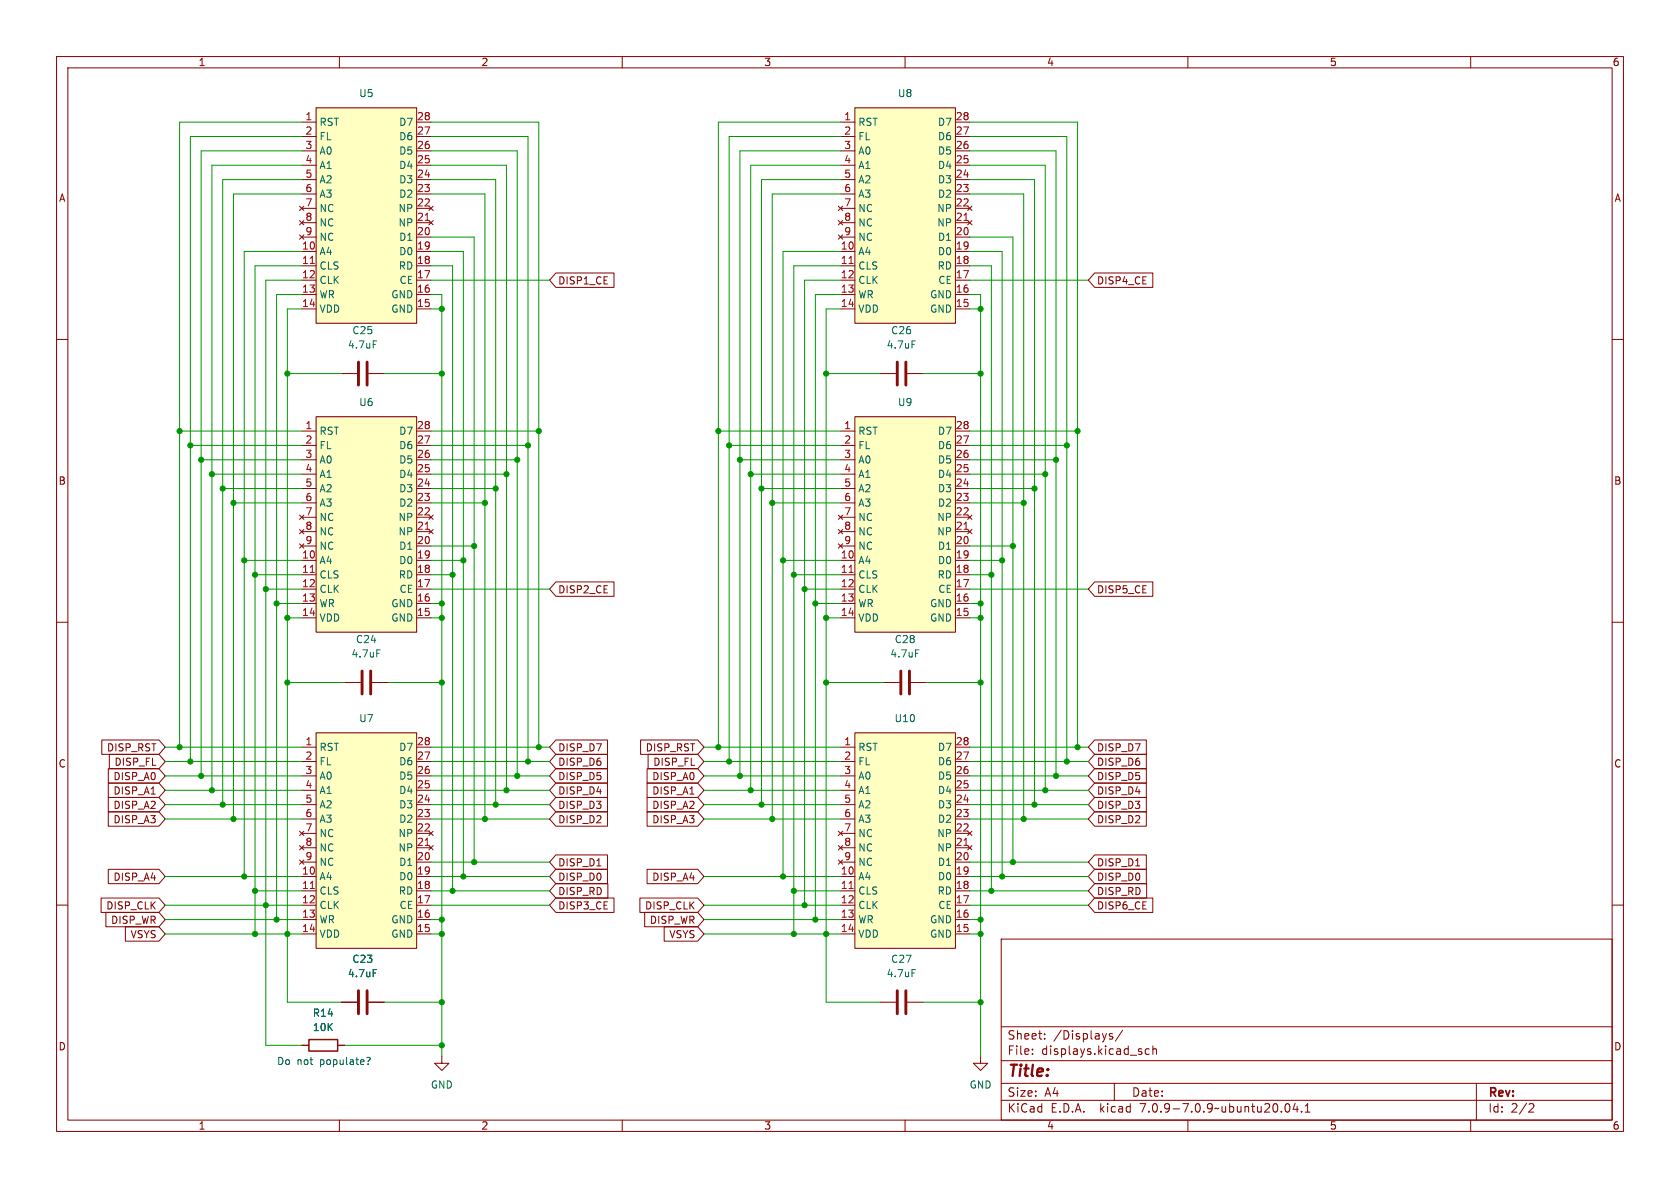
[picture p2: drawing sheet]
<svg xmlns="http://www.w3.org/2000/svg" width="297mm" height="210mm" viewBox="0 0 297 210" stroke-linecap="round" stroke-linejoin="round" font-family="sans-serif">
<g fill="none" stroke="#840000" stroke-width=".18">
<path d="M10 10h277v190h-277zM12 12h273v186h-273zM55.9 19.1h17.8v38.1h-17.8zM60 10v2M110 10v2M151.1 19.1h17.8v38.1h-17.8zM160 10v2M210 10v2M260 10v2M53 36.4l.7 .8M53 39l.7 .8M53.3 21.6h2.6"/>
<path d="M53.3 24.1h2.6M53.3 39.4h2.6M53.3 36.8h2.6M53.3 34.3h2.6M53.3 31.8h2.6M53.3 29.2h2.6M53.3 26.7h2.6M53.7 36.4l-.7 .8M53.7 39l-.7 .8M73.7 21.6h2.5M73.7 24.1h2.5M73.7 39.4h2.5"/>
<path d="M73.7 36.8h2.5M73.7 34.3h2.5M73.7 31.8h2.5M73.7 29.2h2.5M73.7 26.7h2.5M75.8 39l.8 .8M75.8 36.4l.8 .8M76.6 39l-.8 .8M76.6 36.4l-.8 .8M148.2 36.4l.8 .8M148.2 39l.8 .8M148.6 21.6h2.5"/>
<path d="M148.6 24.1h2.5M148.6 39.4h2.5M148.6 36.8h2.5M148.6 34.3h2.5M148.6 31.8h2.5M148.6 29.2h2.5M148.6 26.7h2.5M149 36.4l-.8 .8M149 39l-.8 .8M168.9 21.6h2.5M168.9 24.1h2.5M168.9 39.4h2.5"/>
<path d="M168.9 36.8h2.5M168.9 34.3h2.5M168.9 31.8h2.5M168.9 29.2h2.5M168.9 26.7h2.5M171.1 39l.7 .8M171.1 36.4l.7 .8M171.8 39l-.7 .8M171.8 36.4l-.7 .8M10 60h2M53 41.5l.7 .8M53.3 44.5h2.6"/>
<path d="M53.3 47h2.6M53.3 49.5h2.6M53.3 52.1h2.6M53.3 54.6h2.6M53.3 41.9h2.6M53.7 41.5l-.7 .8M73.7 44.5h2.5M73.7 47h2.5M73.7 49.5h2.5M73.7 52.1h2.5M73.7 54.6h2.5M73.7 41.9h2.5"/>
<path d="M98.3 48.3h10.3v2.5h-10.3l-1.1-1.3zM148.2 41.5l.8 .8M148.6 44.5h2.5M148.6 47h2.5M148.6 49.5h2.5M148.6 52.1h2.5M148.6 54.6h2.5M148.6 41.9h2.5M149 41.5l-.8 .8M168.9 44.5h2.5M168.9 47h2.5M168.9 49.5h2.5"/>
<path d="M168.9 52.1h2.5M168.9 54.6h2.5M168.9 41.9h2.5M193.5 48.3h10.3v2.5h-10.3l-1.1-1.3zM285 60h2M53.3 76.2h2.6M53.3 78.7h2.6M55.9 73.7h17.8v38.1h-17.8zM60.3 66h2.8M65.2 66h2.7M73.7 76.2h2.5M73.7 78.7h2.5"/>
<path d="M148.6 76.2h2.5M148.6 78.7h2.5M151.1 73.7h17.8v38.1h-17.8zM155.6 66h2.8M160.4 66h2.8M168.9 76.2h2.5M168.9 78.7h2.5M53 91.1l.7 .7M53 93.6l.7 .8M53 96.1l.7 .8M53.3 99.1h2.6M53.3 96.5h2.6"/>
<path d="M53.3 94h2.6M53.3 91.4h2.6M53.3 88.9h2.6M53.3 86.4h2.6M53.3 83.8h2.6M53.3 81.3h2.6M53.7 91.1l-.7 .7M53.7 93.6l-.7 .8M53.7 96.1l-.7 .8M73.7 99.1h2.5M73.7 96.5h2.5M73.7 94h2.5"/>
<path d="M73.7 91.4h2.5M73.7 88.9h2.5M73.7 86.4h2.5M73.7 83.8h2.5M73.7 81.3h2.5M75.8 93.6l.8 .8M75.8 91.1l.8 .7M76.6 93.6l-.8 .8M76.6 91.1l-.8 .7M148.2 91.1l.8 .7M148.2 93.6l.8 .8M148.2 96.1l.8 .8"/>
<path d="M148.6 99.1h2.5M148.6 96.5h2.5M148.6 94h2.5M148.6 91.4h2.5M148.6 88.9h2.5M148.6 86.4h2.5M148.6 83.8h2.5M148.6 81.3h2.5M149 91.1l-.8 .7M149 93.6l-.8 .8M149 96.1l-.8 .8M168.9 99.1h2.5"/>
<path d="M168.9 96.5h2.5M168.9 94h2.5M168.9 91.4h2.5M168.9 88.9h2.5M168.9 86.4h2.5M168.9 83.8h2.5M168.9 81.3h2.5M171.1 93.6l.7 .8M171.1 91.1l.7 .7M171.8 93.6l-.7 .8M171.8 91.1l-.7 .7M10 110h2"/>
<path d="M53.3 101.6h2.6M53.3 104.1h2.6M53.3 106.7h2.6M53.3 109.2h2.6M73.7 101.6h2.5M73.7 104.1h2.5M73.7 106.7h2.5M73.7 109.2h2.5M98.3 102.9h10.3v2.5h-10.3l-1.1-1.3zM148.6 101.6h2.5M148.6 104.1h2.5M148.6 106.7h2.5"/>
<path d="M148.6 109.2h2.5M168.9 101.6h2.5M168.9 104.1h2.5M168.9 106.7h2.5M168.9 109.2h2.5M193.5 102.9h10.3v2.5h-10.3l-1.1-1.3zM285 110h2M18 130.8h10.1l1.1 1.3-1.1 1.3h-10.1zM19.1 135.9h9l1.1 1.3-1.1 1.2h-9zM19.1 138.4h9l1.1 1.3-1.1 1.3h-9zM19.3 133.3h8.8l1.1 1.3-1.1 1.3h-8.8zM53.3 132.1h2.6"/>
<path d="M53.3 134.6h2.6M53.3 139.7h2.6M53.3 137.2h2.6M55.9 129.5h17.8v38.1h-17.8zM61 120.7h2.8M65.8 120.7h2.8M73.7 132.1h2.5M73.7 134.6h2.5M73.7 139.7h2.5M73.7 137.2h2.5M98.3 133.3h9.1v2.6h-9.1l-1.1-1.3zM98.3 138.4h9.1v2.6h-9.1l-1.1-1.3z"/>
<path d="M98.3 135.9h9.1v2.5h-9.1l-1.1-1.2zM98.3 130.8h9.1v2.6h-9.1l-1.1-1.3zM113.2 130.8h10.1l1.2 1.3-1.2 1.3h-10.1zM114.4 138.4h8.9l1.2 1.3-1.2 1.3h-8.9zM114.4 135.9h8.9l1.2 1.3-1.2 1.2h-8.9zM114.6 133.3h8.7l1.2 1.3-1.2 1.3h-8.7zM148.6 132.1h2.5M148.6 134.6h2.5M148.6 139.7h2.5M148.6 137.2h2.5M151.1 129.5h17.8v38.1h-17.8zM156.2 120.7h2.8"/>
<path d="M161 120.7h2.8M168.9 132.1h2.5M168.9 134.6h2.5M168.9 139.7h2.5M168.9 137.2h2.5M193.5 133.3h9.2v2.6h-9.2l-1.1-1.3zM193.5 130.8h9.2v2.6h-9.2l-1.1-1.3zM193.5 138.4h9.2v2.6h-9.2l-1.1-1.3zM193.5 135.9h9.2v2.5h-9.2l-1.1-1.2zM10 160h2M17.9 158.7h10.2l1.1 1.3-1.1 1.3h-10.2zM19.1 143.5h9l1.1 1.3-1.1 1.3h-9z"/>
<path d="M19.1 153.7h9l1.1 1.2-1.1 1.3h-9zM19.1 141h9l1.1 1.2-1.1 1.3h-9zM53 146.9l.7 .8M53 149.5l.7 .7M53 152l.7 .8M53.3 154.9h2.6M53.3 157.5h2.6M53.3 152.4h2.6M53.3 149.9h2.6M53.3 147.3h2.6M53.3 144.8h2.6M53.3 142.2h2.6"/>
<path d="M53.7 146.9l-.7 .8M53.7 149.5l-.7 .7M53.7 152l-.7 .8M73.7 154.9h2.5M73.7 157.5h2.5M73.7 152.4h2.5M73.7 149.9h2.5M73.7 147.3h2.5M73.7 144.8h2.5M73.7 142.2h2.5M75.8 149.5l.8 .7M75.8 146.9l.8 .8"/>
<path d="M76.6 149.5l-.8 .7M76.6 146.9l-.8 .8M98.3 153.7h9.1v2.5h-9.1l-1.1-1.3zM98.3 151.1h9.1v2.6h-9.1l-1.1-1.3zM98.3 158.7h10.3v2.6h-10.3l-1.1-1.3zM98.3 156.2h9.2v2.6h-9.2l-1.1-1.3zM98.3 141h9.1v2.5h-9.1l-1.1-1.3zM98.3 143.5h9.1v2.6h-9.1l-1.1-1.3zM105.5 153.1h.7M113.1 158.7h10.2l1.2 1.3-1.2 1.3h-10.2zM114.4 153.7h8.9l1.2 1.2-1.2 1.3h-8.9zM114.4 143.5h8.9l1.2 1.3-1.2 1.3h-8.9z"/>
<path d="M114.4 141h8.9l1.2 1.2-1.2 1.3h-8.9zM148.2 146.9l.8 .8M148.2 149.5l.8 .7M148.2 152l.8 .8M148.6 154.9h2.5M148.6 157.5h2.5M148.6 152.4h2.5M148.6 149.9h2.5M148.6 147.3h2.5M148.6 144.8h2.5M148.6 142.2h2.5M149 146.9l-.8 .8"/>
<path d="M149 149.5l-.8 .7M149 152l-.8 .8M168.9 154.9h2.5M168.9 157.5h2.5M168.9 152.4h2.5M168.9 149.9h2.5M168.9 147.3h2.5M168.9 144.8h2.5M168.9 142.2h2.5M171.1 149.5l.7 .7M171.1 146.9l.7 .8M171.8 149.5l-.7 .7"/>
<path d="M171.8 146.9l-.7 .8M193.5 158.7h10.3v2.6h-10.3l-1.1-1.3zM193.5 151.1h9.2v2.6h-9.2l-1.1-1.3zM193.5 153.7h9.2v2.5h-9.2l-1.1-1.3zM193.5 156.2h9.2v2.6h-9.2l-1.1-1.3zM193.5 141h9.2v2.5h-9.2l-1.1-1.3zM193.5 143.5h9.2v2.6h-9.2l-1.1-1.3zM200.8 153.1h.7M285 160h2M18.7 161.3h9.4l1.1 1.3-1.1 1.2h-9.4zM22.2 163.8h5.9l1.1 1.3-1.1 1.3h-5.9zM53.3 160h2.6"/>
<path d="M53.3 162.6h2.6M53.3 165.1h2.6M60.3 177.2h2.8M65.2 177.2h2.7M73.7 160h2.5M73.7 162.6h2.5M73.7 165.1h2.5M114 161.3h9.3l1.2 1.3-1.2 1.2h-9.3zM117.4 163.8h5.9l1.2 1.3-1.2 1.3h-5.9zM148.6 160h2.5M148.6 162.6h2.5M148.6 165.1h2.5"/>
<path d="M155.6 177.2h2.8M160.4 177.2h2.8M168.9 160h2.5M168.9 162.6h2.5M168.9 165.1h2.5M177 166h108v32h-108zM53.3 184.8h1.3M59.7 184.8h1.3M60 198v2M78.1 186.7v1.3h1.3l-1.3 1.2-1.3-1.2h1.3M110 198v2M160 198v2"/>
<path d="M173.4 186.7v1.3h1.2l-1.2 1.2-1.3-1.2h1.3M177 194.5h108M177 191.5h108M177 187.5h108M177 181.5h108M182.5 186.3v.1M182.5 185.5v.1M184.7 183.6v.1M184.7 182.8v.1M196.7 182.8l-.4-.1-.2 .2 .1 .2 .5 .2v.3h-.6M197 191.5v3M198.5 182.1l-1.3 2"/>
<path d="M203.2 185.5l-.5-.1-.2 .3v.4l.1 .2h.6M203.8 185.5l.2-.1 .4 .1 .1 .9M203.8 184.9v1.5M210 198v2M227.3 195.2l.2-.1a.81 .81 0 0 1 .6 .6 .81 .81 0 0 1-.3 .8l-.1 .1a.81 .81 0 0 1-.4-1.4zM229 195l-.4 1.1h.9M229.3 195.6v1M230.1 196.5v.1M230.7 196.6h.9M230.7 195.5l.5-.4v1.5M260 198v2M261 191.5v6.5"/>
<path d="M270.5 195.1l.5 .1 .2 .3-1 1.1h1"/>
</g>
<g fill="#ffffc2" stroke="#ffffc2" stroke-width=".18">
<path d="M151.1 129.5h17.8v38.1h-17.8z"/>
<path d="M151.1 73.7h17.8v38.1h-17.8z"/>
<path d="M55.9 73.7h17.8v38.1h-17.8z"/>
<path d="M151.1 19.1h17.8v38.1h-17.8z"/>
<path d="M55.9 19.1h17.8v38.1h-17.8z"/>
<path d="M55.9 129.5h17.8v38.1h-17.8z"/>
</g>
<path d="M75.2 39h.7M170.4 39h.7M54.9 46.6h.7M150.1 46.6h.7M75.2 93.6h.7M170.4 93.6h.7M54.9 101.2h.7M150.1 101.2h.7M54.9 157.1h.7M75.2 149.4h.7M150.1 157.1h.7M170.4 149.4h.7" fill="none" stroke="#a90000" stroke-width=".18"/>
<path d="M63.4 64v4.1M64.9 64v4.1M158.6 64v4.1M160.1 64v4.1M64 118.6v4.1M65.5 118.6v4.1M159.3 118.6v4.1M160.8 118.6v4.1M63.4 175.1v4.1M64.9 175.1v4.1M158.6 175.1v4.1M160.1 175.1v4.1" fill="none" stroke="#840000" stroke-width=".51"/>
<path d="M66 60.3h.6M161.2 60.3h.6M66.6 114.9h.6M161.9 114.9h.6M66 171.4h.6M161.2 171.4h.6" fill="none" stroke="#006464" stroke-width=".18"/>
<path d="M54.6 183.8h5.1v2h-5.1z" fill="none" stroke="#840000" stroke-width=".25"/>
<path d="M64.8 187l.5-.1 .1 .2-.3 .6M65.1 188.1v.1" fill="none" stroke="#0000c2" stroke-width=".18"/>
<g fill="none" stroke="#009600" stroke-width=".18">
<path d="M53.3 26.7h-17.7v110.5M53.3 29.2h-15.8v110.5M53.3 24.1h-19.6v110.5M53.3 21.6h-21.6v110.5M53.3 34.3h-12v110.5M53.3 31.8h-13.9v110.4M76.2 26.7h15.2v110.5M76.2 29.2h13.3v110.5M76.2 24.1h17.1v110.5M76.2 21.6h19v110.5M76.2 34.3h9.5v110.5M76.2 31.8h11.4v110.4"/>
<path d="M148.6 26.7h-17.8v110.5M148.6 29.2h-15.9v110.5M148.6 24.1h-19.7v110.5M148.6 21.6h-21.6v110.5M148.6 34.3h-12.1v110.5M148.6 31.8h-14v110.4M171.4 26.7h15.3v110.5M171.4 34.3h9.6v110.5M171.4 29.2h13.4v110.5M171.4 24.1h17.2v110.5M171.4 31.8h11.5v110.4M171.4 21.6h19.1v110.5"/>
<path d="M53.3 47h-8.2v118.1M53.3 44.5h-10.1v110.4M53.3 54.6h-2.5v122.6h9.5M53.3 49.5h-6.3v135.3h6.3M53.3 52.1h-4.4v110.5M76.2 47h3.8v110.5M76.2 44.5h5.7v110.4M76.2 54.6h1.9M76.2 49.5h21M76.2 52.1h1.9v134.6M76.2 41.9h7.6v110.5M148.6 47h-8.3v118.1"/>
<path d="M148.6 44.5h-10.2v110.4M148.6 54.6h-2.6v122.6h9.6M148.6 49.5h-6.4v110.5M148.6 52.1h-4.5v110.5M171.4 47h3.9v110.5M171.4 44.5h5.8v110.4M171.4 41.9h7.7v110.5M171.4 54.6h2M171.4 52.1h2v134.6M171.4 49.5h21M31.7 76.2h21.6M33.7 78.7h19.6"/>
<path d="M50.8 66h9.5M67.9 66h10.2M76.2 78.7h17.1M76.2 76.2h19M127 76.2h21.6M128.9 78.7h19.7M146 66h9.6M163.2 66h10.2M171.4 78.7h17.2M171.4 76.2h19.1M35.6 81.3h17.7M37.5 83.8h15.8"/>
<path d="M39.4 86.4h13.9M41.3 88.9h12M43.2 99.1h10.1M76.2 99.1h5.7M76.2 96.5h7.6M76.2 88.9h9.5M76.2 81.3h15.2M76.2 86.4h11.4M76.2 83.8h13.3M130.8 81.3h17.8M132.7 83.8h15.9M134.6 86.4h14"/>
<path d="M136.5 88.9h12.1M138.4 99.1h10.2M171.4 99.1h5.8M171.4 96.5h7.7M171.4 88.9h9.6M171.4 81.3h15.3M171.4 86.4h11.5M171.4 83.8h13.4M45.1 101.6h8.2M47 104.1h6.3M48.9 106.7h4.4M50.8 109.2h2.5"/>
<path d="M76.2 104.1h21M76.2 101.6h3.8M76.2 109.2h1.9M76.2 106.7h1.9M140.3 101.6h8.3M142.2 104.1h6.4M144.1 106.7h4.5M146 109.2h2.6M171.4 104.1h21M171.4 101.6h3.9M171.4 109.2h2M171.4 106.7h2"/>
<path d="M29.2 134.6h24.1M29.2 132.1h24.1M29.2 137.2h24.1M29.2 139.7h24.1M50.8 120.7h10.2M68.6 120.7h9.5M76.2 134.6h21M76.2 132.1h21M76.2 137.2h21M76.2 139.7h21M124.5 134.6h24.1M124.5 132.1h24.1"/>
<path d="M124.5 137.2h24.1M124.5 139.7h24.1M146 120.7h10.2M163.8 120.7h9.6M171.4 134.6h21M171.4 132.1h21M171.4 137.2h21M171.4 139.7h21M29.2 154.9h24.1M29.2 142.2h24.1M29.2 144.8h24.1M45.1 157.5h8.2"/>
<path d="M76.2 154.9h21M76.2 142.2h21M76.2 144.8h21M76.2 157.5h21M76.2 152.4h21M124.5 154.9h24.1M124.5 142.2h24.1M124.5 144.8h24.1M140.3 157.5h8.3M171.4 154.9h21M171.4 142.2h21M171.4 144.8h21"/>
<path d="M171.4 157.5h21M171.4 152.4h21M29.2 165.1h24.1M29.2 160h24.1M29.2 162.6h24.1M67.9 177.2h10.2M76.2 165.1h1.9M76.2 160h21M76.2 162.6h1.9M124.5 165.1h24.1M124.5 160h24.1M124.5 162.6h24.1"/>
<path d="M163.2 177.2h10.2M171.4 165.1h2M171.4 160h21M171.4 162.6h2M61 184.8h17.1"/>
</g>
<g fill="#009600" stroke="#009600" stroke-width=".18">
<circle cx="78.1" cy="162.6" r=".46"/>
<circle cx="78.1" cy="165.1" r=".46"/>
<circle cx="45.1" cy="165.1" r=".46"/>
<circle cx="47" cy="160" r=".46"/>
<circle cx="45.1" cy="157.5" r=".46"/>
<circle cx="43.2" cy="154.9" r=".46"/>
<circle cx="80" cy="157.5" r=".46"/>
<circle cx="83.8" cy="152.4" r=".46"/>
<circle cx="81.9" cy="154.9" r=".46"/>
<circle cx="85.7" cy="144.8" r=".46"/>
<circle cx="48.9" cy="162.6" r=".46"/>
<circle cx="78.1" cy="184.8" r=".46"/>
<circle cx="78.1" cy="177.2" r=".46"/>
<circle cx="87.6" cy="142.2" r=".46"/>
<circle cx="41.3" cy="144.8" r=".46"/>
<circle cx="50.8" cy="165.1" r=".46"/>
<circle cx="41.3" cy="88.9" r=".46"/>
<circle cx="43.2" cy="99.1" r=".46"/>
<circle cx="45.1" cy="101.6" r=".46"/>
<circle cx="87.6" cy="86.4" r=".46"/>
<circle cx="85.7" cy="88.9" r=".46"/>
<circle cx="95.2" cy="76.2" r=".46"/>
<circle cx="89.5" cy="83.8" r=".46"/>
<circle cx="93.3" cy="78.7" r=".46"/>
<circle cx="91.4" cy="81.3" r=".46"/>
<circle cx="81.9" cy="99.1" r=".46"/>
<circle cx="78.1" cy="109.2" r=".46"/>
<circle cx="78.1" cy="106.7" r=".46"/>
<circle cx="80" cy="101.6" r=".46"/>
<circle cx="50.8" cy="109.2" r=".46"/>
<circle cx="47" cy="104.1" r=".46"/>
<circle cx="48.9" cy="106.7" r=".46"/>
<circle cx="39.4" cy="86.4" r=".46"/>
<circle cx="83.8" cy="96.5" r=".46"/>
<circle cx="35.6" cy="81.3" r=".46"/>
<circle cx="31.7" cy="76.2" r=".46"/>
<circle cx="37.5" cy="83.8" r=".46"/>
<circle cx="33.7" cy="78.7" r=".46"/>
<circle cx="50.8" cy="120.7" r=".46"/>
<circle cx="37.5" cy="139.7" r=".46"/>
<circle cx="35.6" cy="137.2" r=".46"/>
<circle cx="33.7" cy="134.6" r=".46"/>
<circle cx="39.4" cy="142.2" r=".46"/>
<circle cx="31.7" cy="132.1" r=".46"/>
<circle cx="78.1" cy="120.7" r=".46"/>
<circle cx="95.2" cy="132.1" r=".46"/>
<circle cx="93.3" cy="134.6" r=".46"/>
<circle cx="91.4" cy="137.2" r=".46"/>
<circle cx="89.5" cy="139.7" r=".46"/>
<circle cx="78.1" cy="66" r=".46"/>
<circle cx="78.1" cy="54.6" r=".46"/>
<circle cx="50.8" cy="66" r=".46"/>
<circle cx="188.6" cy="134.6" r=".46"/>
<circle cx="186.7" cy="137.2" r=".46"/>
<circle cx="190.5" cy="132.1" r=".46"/>
<circle cx="184.8" cy="139.7" r=".46"/>
<circle cx="146" cy="120.7" r=".46"/>
<circle cx="132.7" cy="139.7" r=".46"/>
<circle cx="134.6" cy="142.2" r=".46"/>
<circle cx="130.8" cy="137.2" r=".46"/>
<circle cx="173.4" cy="120.7" r=".46"/>
<circle cx="127" cy="132.1" r=".46"/>
<circle cx="128.9" cy="134.6" r=".46"/>
<circle cx="146" cy="109.2" r=".46"/>
<circle cx="144.1" cy="106.7" r=".46"/>
<circle cx="140.3" cy="101.6" r=".46"/>
<circle cx="142.2" cy="104.1" r=".46"/>
<circle cx="177.2" cy="99.1" r=".46"/>
<circle cx="179.1" cy="96.5" r=".46"/>
<circle cx="175.3" cy="101.6" r=".46"/>
<circle cx="138.4" cy="99.1" r=".46"/>
<circle cx="182.9" cy="86.4" r=".46"/>
<circle cx="181" cy="88.9" r=".46"/>
<circle cx="136.5" cy="88.9" r=".46"/>
<circle cx="132.7" cy="83.8" r=".46"/>
<circle cx="134.6" cy="86.4" r=".46"/>
<circle cx="130.8" cy="81.3" r=".46"/>
<circle cx="186.7" cy="81.3" r=".46"/>
<circle cx="190.5" cy="76.2" r=".46"/>
<circle cx="188.6" cy="78.7" r=".46"/>
<circle cx="146" cy="66" r=".46"/>
<circle cx="127" cy="76.2" r=".46"/>
<circle cx="128.9" cy="78.7" r=".46"/>
<circle cx="179.1" cy="152.4" r=".46"/>
<circle cx="177.2" cy="154.9" r=".46"/>
<circle cx="175.3" cy="157.5" r=".46"/>
<circle cx="173.4" cy="162.6" r=".46"/>
<circle cx="173.4" cy="165.1" r=".46"/>
<circle cx="173.4" cy="177.2" r=".46"/>
<circle cx="142.2" cy="160" r=".46"/>
<circle cx="146" cy="165.1" r=".46"/>
<circle cx="144.1" cy="162.6" r=".46"/>
<circle cx="138.4" cy="154.9" r=".46"/>
<circle cx="136.5" cy="144.8" r=".46"/>
<circle cx="140.3" cy="157.5" r=".46"/>
<circle cx="140.3" cy="165.1" r=".46"/>
<circle cx="184.8" cy="83.8" r=".46"/>
<circle cx="173.4" cy="66" r=".46"/>
<circle cx="173.4" cy="109.2" r=".46"/>
<circle cx="173.4" cy="106.7" r=".46"/>
<circle cx="173.4" cy="54.6" r=".46"/>
<circle cx="181" cy="144.8" r=".46"/>
<circle cx="182.9" cy="142.2" r=".46"/>
</g>
<text font-size="2.8" fill="#840000" x="178" y="190.9">Title:</text>
<g font-size="2.1" fill="#840000">
<text x="178" y="184">Sheet:</text>
<text x="186.2" y="184">/Displays/</text>
<text x="178" y="186.7">File:</text>
<text x="184.1" y="186.7">displays.kicad_sch</text>
<text x="178" y="196.9">KiCad</text>
<text x="178" y="194.1">Size:</text>
<text x="184.7" y="194.1">A4</text>
<text x="185.7" y="196.9">E.D.A.</text>
<text x="194.6" y="196.9">kicad</text>
<text x="200" y="194.1">Date:</text>
<text x="201.8" y="196.9">7.0.9-7.0.9~ubuntu20.04.1</text>
<text x="263" y="194.3">Rev:</text>
<text x="263" y="196.9">Id:</text>
<text x="267.1" y="196.9">2/2</text>
</g>
<g font-size="1.8" fill="#840000">
<text x="35" y="11.9">1</text>
<text x="85" y="11.9">2</text>
<text x="135" y="11.9">3</text>
<text x="185" y="11.9">4</text>
<text x="235" y="11.9">5</text>
<text x="285" y="11.9">6</text>
<text x="10.3" y="35.9">A</text>
<text x="285.3" y="35.9">A</text>
<text x="98.6" y="50.5">DISP1_CE</text>
<text x="193.8" y="50.5">DISP4_CE</text>
<text x="10.3" y="85.9">B</text>
<text x="285.3" y="85.9">B</text>
<text x="98.6" y="105.1">DISP2_CE</text>
<text x="193.8" y="105.1">DISP5_CE</text>
<text x="10.3" y="135.9">C</text>
<text x="18.8" y="133">DISP_RST</text>
<text x="20.1" y="135.6">DISP_FL</text>
<text x="98.6" y="135.6">DISP_D6</text>
<text x="98.6" y="133">DISP_D7</text>
<text x="114.1" y="133">DISP_RST</text>
<text x="115.4" y="135.6">DISP_FL</text>
<text x="193.8" y="135.6">DISP_D6</text>
<text x="193.8" y="133">DISP_D7</text>
<text x="285.3" y="135.9">C</text>
<text x="20" y="138.1">DISP_A0</text>
<text x="20" y="143.2">DISP_A2</text>
<text x="20" y="140.7">DISP_A1</text>
<text x="98.6" y="140.7">DISP_D4</text>
<text x="98.6" y="143.2">DISP_D3</text>
<text x="98.6" y="138.1">DISP_D5</text>
<text x="115.2" y="140.7">DISP_A1</text>
<text x="115.2" y="143.2">DISP_A2</text>
<text x="115.2" y="138.1">DISP_A0</text>
<text x="193.8" y="143.2">DISP_D3</text>
<text x="193.8" y="140.7">DISP_D4</text>
<text x="193.8" y="138.1">DISP_D5</text>
<text x="20" y="145.7">DISP_A3</text>
<text x="98.6" y="145.7">DISP_D2</text>
<text x="115.2" y="145.7">DISP_A3</text>
<text x="193.8" y="145.7">DISP_D2</text>
<text x="20" y="155.9">DISP_A4</text>
<text x="98.6" y="155.9">DISP_D0</text>
<text x="98.6" y="153.4">DISP_D1</text>
<text x="115.2" y="155.9">DISP_A4</text>
<text x="193.8" y="153.4">DISP_D1</text>
<text x="193.8" y="155.9">DISP_D0</text>
<text x="18.7" y="161">DISP_CLK</text>
<text x="98.6" y="161">DISP3_CE</text>
<text x="98.6" y="158.4">DISP_RD</text>
<text x="113.9" y="161">DISP_CLK</text>
<text x="193.8" y="161">DISP6_CE</text>
<text x="193.8" y="158.4">DISP_RD</text>
<text x="19.5" y="163.5">DISP_WR</text>
<text x="23" y="166.1">VSYS</text>
<text x="114.8" y="163.5">DISP_WR</text>
<text x="118.2" y="166.1">VSYS</text>
<text x="10.3" y="185.9">D</text>
<text x="285.3" y="185.9">D</text>
<text x="35" y="199.9">1</text>
<text x="85" y="199.9">2</text>
<text x="135" y="199.9">3</text>
<text x="185" y="199.9">4</text>
<text x="235" y="199.9">5</text>
<text x="285" y="199.9">6</text>
</g>
<g font-size="1.8" fill="#006464">
<text x="63.4" y="17.4">U5</text>
<text x="158.6" y="17.4">U8</text>
<text x="56.4" y="22.5">RST</text>
<text x="70.5" y="22.5">D7</text>
<text x="151.6" y="22.5">RST</text>
<text x="165.7" y="22.5">D7</text>
<text x="56.4" y="25">FL</text>
<text x="56.4" y="27.5">A0</text>
<text x="70.5" y="27.5">D5</text>
<text x="70.5" y="25">D6</text>
<text x="151.6" y="25">FL</text>
<text x="151.6" y="27.5">A0</text>
<text x="165.7" y="27.5">D5</text>
<text x="165.7" y="25">D6</text>
<text x="56.4" y="30.1">A1</text>
<text x="56.4" y="32.6">A2</text>
<text x="56.4" y="35.2">A3</text>
<text x="70.5" y="35.2">D2</text>
<text x="70.5" y="32.6">D3</text>
<text x="70.5" y="30.1">D4</text>
<text x="151.6" y="30.1">A1</text>
<text x="151.6" y="32.6">A2</text>
<text x="151.6" y="35.2">A3</text>
<text x="165.7" y="35.2">D2</text>
<text x="165.7" y="32.6">D3</text>
<text x="165.7" y="30.1">D4</text>
<text x="56.4" y="37.7">NC</text>
<text x="56.4" y="40.2">NC</text>
<text x="70.3" y="40.2">NP</text>
<text x="70.3" y="37.7">NP</text>
<text x="151.6" y="37.7">NC</text>
<text x="151.6" y="40.2">NC</text>
<text x="165.6" y="40.2">NP</text>
<text x="165.6" y="37.7">NP</text>
<text x="56.4" y="45.3">A4</text>
<text x="56.4" y="47.9">CLS</text>
<text x="56.4" y="42.8">NC</text>
<text x="70.4" y="47.9">RD</text>
<text x="70.5" y="45.3">D0</text>
<text x="70.5" y="42.8">D1</text>
<text x="151.6" y="45.3">A4</text>
<text x="151.6" y="47.9">CLS</text>
<text x="151.6" y="42.8">NC</text>
<text x="165.7" y="47.9">RD</text>
<text x="165.7" y="45.3">D0</text>
<text x="165.7" y="42.8">D1</text>
<text x="56.4" y="50.4">CLK</text>
<text x="56.4" y="52.9">WR</text>
<text x="69.1" y="52.9">GND</text>
<text x="70.5" y="50.4">CE</text>
<text x="151.6" y="50.4">CLK</text>
<text x="151.6" y="52.9">WR</text>
<text x="164.3" y="52.9">GND</text>
<text x="165.8" y="50.4">CE</text>
<text x="56.4" y="55.5">VDD</text>
<text x="62.2" y="59.3">C25</text>
<text x="69.1" y="55.5">GND</text>
<text x="151.6" y="55.5">VDD</text>
<text x="157.4" y="59.3">C26</text>
<text x="164.3" y="55.5">GND</text>
<text x="61.4" y="61.8">4.7uF</text>
<text x="156.7" y="61.8">4.7uF</text>
<text x="63.4" y="72">U6</text>
<text x="158.6" y="72">U9</text>
<text x="56.4" y="77.1">RST</text>
<text x="70.5" y="77.1">D7</text>
<text x="151.6" y="77.1">RST</text>
<text x="165.7" y="77.1">D7</text>
<text x="56.4" y="79.6">FL</text>
<text x="56.4" y="82.1">A0</text>
<text x="70.5" y="82.1">D5</text>
<text x="70.5" y="79.6">D6</text>
<text x="151.6" y="79.6">FL</text>
<text x="151.6" y="82.1">A0</text>
<text x="165.7" y="82.1">D5</text>
<text x="165.7" y="79.6">D6</text>
<text x="56.4" y="84.7">A1</text>
<text x="56.4" y="87.2">A2</text>
<text x="56.4" y="89.8">A3</text>
<text x="70.5" y="89.8">D2</text>
<text x="70.5" y="87.2">D3</text>
<text x="70.5" y="84.7">D4</text>
<text x="151.6" y="84.7">A1</text>
<text x="151.6" y="87.2">A2</text>
<text x="151.6" y="89.8">A3</text>
<text x="165.7" y="89.8">D2</text>
<text x="165.7" y="87.2">D3</text>
<text x="165.7" y="84.7">D4</text>
<text x="56.4" y="92.3">NC</text>
<text x="56.4" y="94.8">NC</text>
<text x="70.3" y="94.8">NP</text>
<text x="70.3" y="92.3">NP</text>
<text x="151.6" y="92.3">NC</text>
<text x="151.6" y="94.8">NC</text>
<text x="165.6" y="94.8">NP</text>
<text x="165.6" y="92.3">NP</text>
<text x="56.4" y="99.9">A4</text>
<text x="56.4" y="97.4">NC</text>
<text x="70.5" y="99.9">D0</text>
<text x="70.5" y="97.4">D1</text>
<text x="151.6" y="99.9">A4</text>
<text x="151.6" y="97.4">NC</text>
<text x="165.7" y="99.9">D0</text>
<text x="165.7" y="97.4">D1</text>
<text x="56.4" y="102.5">CLS</text>
<text x="56.4" y="105">CLK</text>
<text x="56.4" y="107.5">WR</text>
<text x="69.1" y="107.5">GND</text>
<text x="70.4" y="102.5">RD</text>
<text x="70.5" y="105">CE</text>
<text x="151.6" y="102.5">CLS</text>
<text x="151.6" y="105">CLK</text>
<text x="151.6" y="107.5">WR</text>
<text x="164.3" y="107.5">GND</text>
<text x="165.7" y="102.5">RD</text>
<text x="165.8" y="105">CE</text>
<text x="56.4" y="110.1">VDD</text>
<text x="62.8" y="113.9">C24</text>
<text x="69.1" y="110.1">GND</text>
<text x="151.6" y="110.1">VDD</text>
<text x="158.1" y="113.9">C28</text>
<text x="164.3" y="110.1">GND</text>
<text x="62" y="116.4">4.7uF</text>
<text x="157.3" y="116.4">4.7uF</text>
<text x="63.4" y="127.9">U7</text>
<text x="158" y="127.9">U10</text>
<text x="56.4" y="132.9">RST</text>
<text x="56.4" y="135.5">FL</text>
<text x="70.5" y="135.5">D6</text>
<text x="70.5" y="132.9">D7</text>
<text x="151.6" y="132.9">RST</text>
<text x="151.6" y="135.5">FL</text>
<text x="165.7" y="135.5">D6</text>
<text x="165.7" y="132.9">D7</text>
<text x="56.4" y="138">A0</text>
<text x="56.4" y="140.6">A1</text>
<text x="56.4" y="143.1">A2</text>
<text x="70.5" y="143.1">D3</text>
<text x="70.5" y="140.6">D4</text>
<text x="70.5" y="138">D5</text>
<text x="151.6" y="138">A0</text>
<text x="151.6" y="140.6">A1</text>
<text x="151.6" y="143.1">A2</text>
<text x="165.7" y="143.1">D3</text>
<text x="165.7" y="140.6">D4</text>
<text x="165.7" y="138">D5</text>
<text x="56.4" y="145.6">A3</text>
<text x="56.4" y="148.2">NC</text>
<text x="70.3" y="148.2">NP</text>
<text x="70.5" y="145.6">D2</text>
<text x="151.6" y="145.6">A3</text>
<text x="151.6" y="148.2">NC</text>
<text x="165.6" y="148.2">NP</text>
<text x="165.7" y="145.6">D2</text>
<text x="56.4" y="155.8">A4</text>
<text x="56.4" y="150.7">NC</text>
<text x="56.4" y="153.3">NC</text>
<text x="70.3" y="150.7">NP</text>
<text x="70.5" y="155.8">D0</text>
<text x="70.5" y="153.3">D1</text>
<text x="151.6" y="155.8">A4</text>
<text x="151.6" y="150.7">NC</text>
<text x="151.6" y="153.3">NC</text>
<text x="165.6" y="150.7">NP</text>
<text x="165.7" y="155.8">D0</text>
<text x="165.7" y="153.3">D1</text>
<text x="56.4" y="158.3">CLS</text>
<text x="56.4" y="160.9">CLK</text>
<text x="70.4" y="158.3">RD</text>
<text x="70.5" y="160.9">CE</text>
<text x="151.6" y="158.3">CLS</text>
<text x="151.6" y="160.9">CLK</text>
<text x="165.7" y="158.3">RD</text>
<text x="165.8" y="160.9">CE</text>
<text x="56.4" y="163.4">WR</text>
<text x="56.4" y="166">VDD</text>
<text x="69.1" y="166">GND</text>
<text x="69.1" y="163.4">GND</text>
<text x="151.6" y="163.4">WR</text>
<text x="151.6" y="166">VDD</text>
<text x="164.3" y="166">GND</text>
<text x="164.3" y="163.4">GND</text>
<text x="61.4" y="172.9">4.7uF</text>
<text x="62.2" y="170.4">C23</text>
<text x="156.7" y="172.9">4.7uF</text>
<text x="157.4" y="170.4">C27</text>
<text x="55.2" y="179.9">R14</text>
<text x="55.2" y="182.5">10K</text>
<text x="76.1" y="192.6">GND</text>
<text x="171.3" y="192.6">GND</text>
</g>
<g font-size="1.8" fill="#a90000">
<text x="53.9" y="21.3">1</text>
<text x="53.9" y="23.9">2</text>
<text x="73.6" y="23.9">27</text>
<text x="73.6" y="21.3">28</text>
<text x="149.2" y="21.3">1</text>
<text x="149.2" y="23.9">2</text>
<text x="168.9" y="23.9">27</text>
<text x="168.9" y="21.3">28</text>
<text x="53.9" y="26.4">3</text>
<text x="53.9" y="29">4</text>
<text x="73.6" y="29">25</text>
<text x="73.6" y="26.4">26</text>
<text x="149.2" y="26.4">3</text>
<text x="149.2" y="29">4</text>
<text x="168.9" y="29">25</text>
<text x="168.9" y="26.4">26</text>
<text x="53.9" y="31.5">5</text>
<text x="53.9" y="34">6</text>
<text x="73.6" y="34">23</text>
<text x="73.6" y="31.5">24</text>
<text x="149.2" y="31.5">5</text>
<text x="149.2" y="34">6</text>
<text x="168.9" y="34">23</text>
<text x="168.9" y="31.5">24</text>
<text x="53.9" y="36.6">7</text>
<text x="53.9" y="39.1">8</text>
<text x="53.9" y="41.7">9</text>
<text x="73.6" y="41.7">20</text>
<text x="73.6" y="39.1">21</text>
<text x="73.6" y="36.6">22</text>
<text x="149.2" y="36.6">7</text>
<text x="149.2" y="39.1">8</text>
<text x="149.2" y="41.7">9</text>
<text x="168.9" y="41.7">20</text>
<text x="168.9" y="39.1">21</text>
<text x="168.9" y="36.6">22</text>
<text x="53.3" y="44.2">10</text>
<text x="53.3" y="46.7">11</text>
<text x="73.6" y="46.7">18</text>
<text x="73.6" y="44.2">19</text>
<text x="148.5" y="44.2">10</text>
<text x="148.5" y="46.7">11</text>
<text x="168.9" y="46.7">18</text>
<text x="168.9" y="44.2">19</text>
<text x="53.3" y="49.3">12</text>
<text x="53.3" y="51.8">13</text>
<text x="73.6" y="51.8">16</text>
<text x="73.6" y="49.3">17</text>
<text x="148.5" y="49.3">12</text>
<text x="148.5" y="51.8">13</text>
<text x="168.9" y="51.8">16</text>
<text x="168.9" y="49.3">17</text>
<text x="53.3" y="54.4">14</text>
<text x="73.6" y="54.4">15</text>
<text x="148.5" y="54.4">14</text>
<text x="168.9" y="54.4">15</text>
<text x="53.9" y="75.9">1</text>
<text x="73.6" y="75.9">28</text>
<text x="149.2" y="75.9">1</text>
<text x="168.9" y="75.9">28</text>
<text x="53.9" y="78.5">2</text>
<text x="53.9" y="81">3</text>
<text x="53.9" y="83.6">4</text>
<text x="73.6" y="83.6">25</text>
<text x="73.6" y="81">26</text>
<text x="73.6" y="78.5">27</text>
<text x="149.2" y="78.5">2</text>
<text x="149.2" y="81">3</text>
<text x="149.2" y="83.6">4</text>
<text x="168.9" y="83.6">25</text>
<text x="168.9" y="81">26</text>
<text x="168.9" y="78.5">27</text>
<text x="53.9" y="86.1">5</text>
<text x="53.9" y="88.6">6</text>
<text x="73.6" y="88.6">23</text>
<text x="73.6" y="86.1">24</text>
<text x="149.2" y="86.1">5</text>
<text x="149.2" y="88.6">6</text>
<text x="168.9" y="88.6">23</text>
<text x="168.9" y="86.1">24</text>
<text x="53.9" y="91.2">7</text>
<text x="53.9" y="93.7">8</text>
<text x="73.6" y="93.7">21</text>
<text x="73.6" y="91.2">22</text>
<text x="149.2" y="91.2">7</text>
<text x="149.2" y="93.7">8</text>
<text x="168.9" y="93.7">21</text>
<text x="168.9" y="91.2">22</text>
<text x="53.3" y="98.8">10</text>
<text x="53.3" y="101.3">11</text>
<text x="53.9" y="96.3">9</text>
<text x="73.6" y="101.3">18</text>
<text x="73.6" y="98.8">19</text>
<text x="73.6" y="96.3">20</text>
<text x="148.5" y="98.8">10</text>
<text x="148.5" y="101.3">11</text>
<text x="149.2" y="96.3">9</text>
<text x="168.9" y="101.3">18</text>
<text x="168.9" y="98.8">19</text>
<text x="168.9" y="96.3">20</text>
<text x="53.3" y="103.9">12</text>
<text x="53.3" y="106.4">13</text>
<text x="73.6" y="106.4">16</text>
<text x="73.6" y="103.9">17</text>
<text x="148.5" y="103.9">12</text>
<text x="148.5" y="106.4">13</text>
<text x="168.9" y="106.4">16</text>
<text x="168.9" y="103.9">17</text>
<text x="53.3" y="109">14</text>
<text x="73.6" y="109">15</text>
<text x="148.5" y="109">14</text>
<text x="168.9" y="109">15</text>
<text x="53.9" y="131.8">1</text>
<text x="73.6" y="131.8">28</text>
<text x="149.2" y="131.8">1</text>
<text x="168.9" y="131.8">28</text>
<text x="53.9" y="134.4">2</text>
<text x="53.9" y="136.9">3</text>
<text x="73.6" y="136.9">26</text>
<text x="73.6" y="134.4">27</text>
<text x="149.2" y="134.4">2</text>
<text x="149.2" y="136.9">3</text>
<text x="168.9" y="136.9">26</text>
<text x="168.9" y="134.4">27</text>
<text x="53.9" y="139.4">4</text>
<text x="53.9" y="142">5</text>
<text x="73.6" y="142">24</text>
<text x="73.6" y="139.4">25</text>
<text x="149.2" y="139.4">4</text>
<text x="149.2" y="142">5</text>
<text x="168.9" y="142">24</text>
<text x="168.9" y="139.4">25</text>
<text x="53.9" y="144.5">6</text>
<text x="53.9" y="147.1">7</text>
<text x="53.9" y="149.6">8</text>
<text x="73.6" y="149.6">21</text>
<text x="73.6" y="147.1">22</text>
<text x="73.6" y="144.5">23</text>
<text x="149.2" y="144.5">6</text>
<text x="149.2" y="147.1">7</text>
<text x="149.2" y="149.6">8</text>
<text x="168.9" y="149.6">21</text>
<text x="168.9" y="147.1">22</text>
<text x="168.9" y="144.5">23</text>
<text x="53.3" y="154.7">10</text>
<text x="53.9" y="152.1">9</text>
<text x="73.6" y="154.7">19</text>
<text x="73.6" y="152.1">20</text>
<text x="148.5" y="154.7">10</text>
<text x="149.2" y="152.1">9</text>
<text x="168.9" y="154.7">19</text>
<text x="168.9" y="152.1">20</text>
<text x="53.3" y="157.2">11</text>
<text x="53.3" y="159.8">12</text>
<text x="73.6" y="159.8">17</text>
<text x="73.6" y="157.2">18</text>
<text x="148.5" y="157.2">11</text>
<text x="148.5" y="159.8">12</text>
<text x="168.9" y="159.8">17</text>
<text x="168.9" y="157.2">18</text>
<text x="53.3" y="162.3">13</text>
<text x="53.3" y="164.8">14</text>
<text x="73.6" y="164.8">15</text>
<text x="73.6" y="162.3">16</text>
<text x="148.5" y="162.3">13</text>
<text x="148.5" y="164.8">14</text>
<text x="168.9" y="164.8">15</text>
<text x="168.9" y="162.3">16</text>
</g>
<g font-size="1.8" fill="#0000c2">
<text x="48.9" y="188.3">Do</text>
<text x="52.5" y="188.3">not</text>
<text x="56.7" y="188.3">populate?</text>
</g>
</svg>
